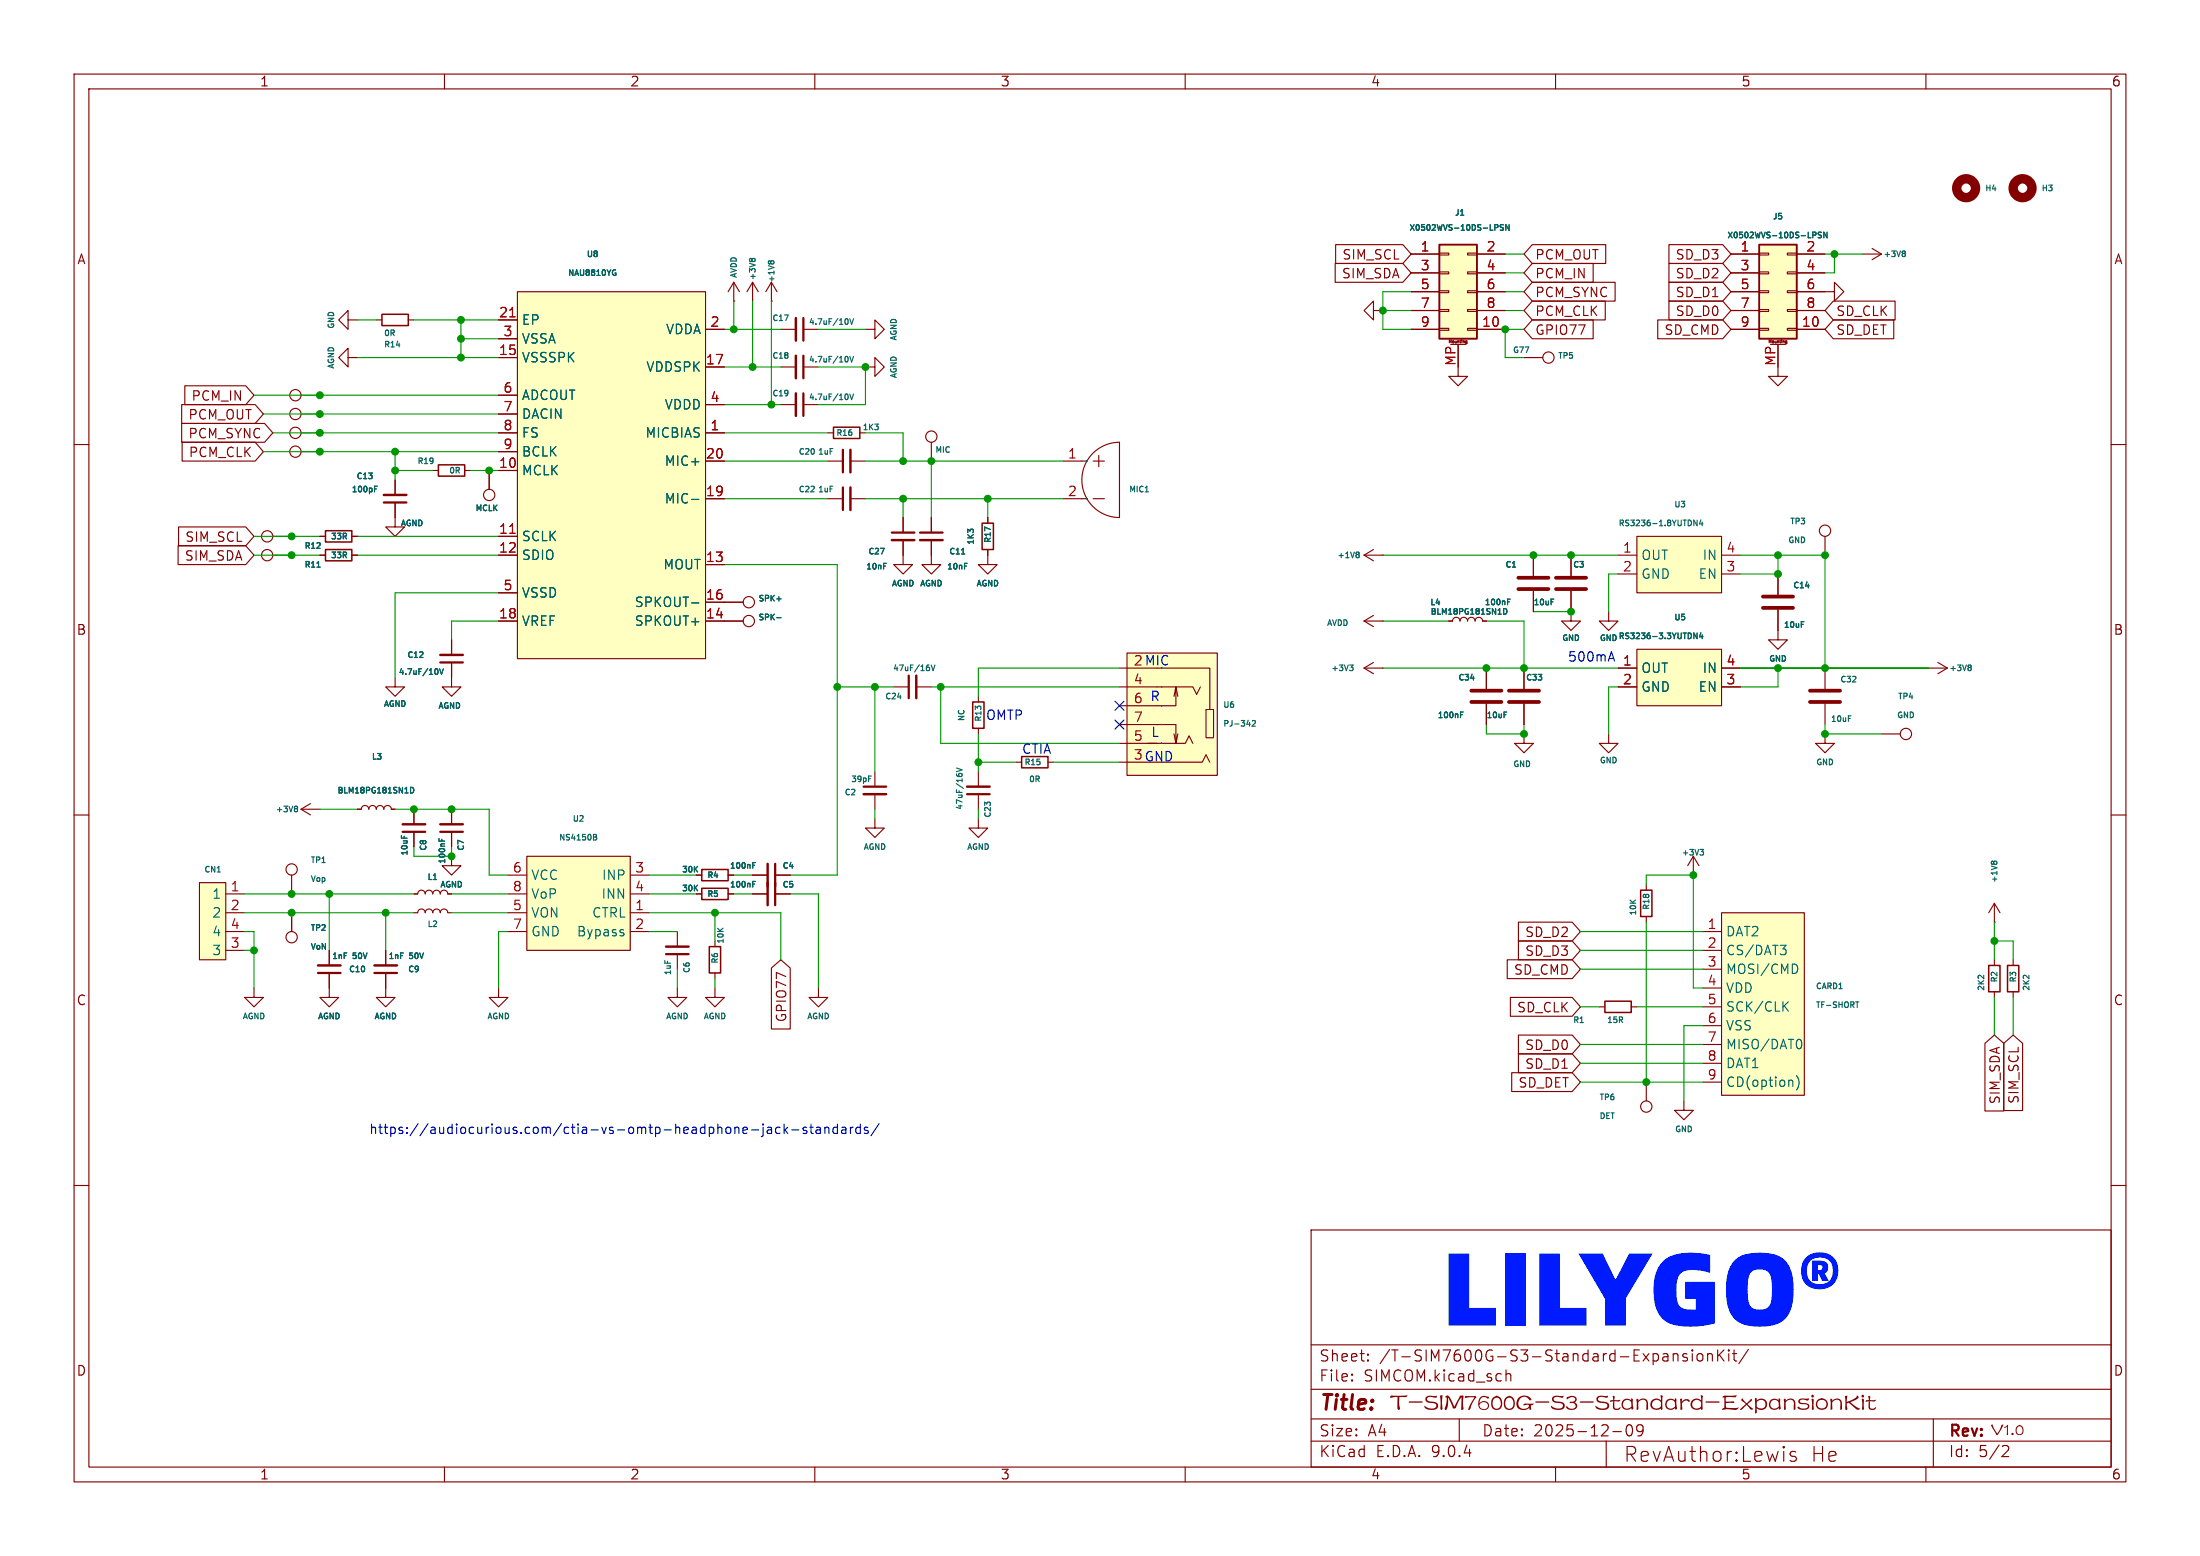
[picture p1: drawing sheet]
<svg xmlns="http://www.w3.org/2000/svg" width="297mm" height="210mm" viewBox="0 0 297 210" stroke-linecap="round" stroke-linejoin="round" font-family="sans-serif">
<g fill="none" stroke="#840000" stroke-width=".15">
<path d="M10 10h277v190h-277zM12 12h273v186h-273zM60 10v2M110 10v2M160 10v2M210 10v2M260 10v2M10 60h2M285 60h2M10 110h2M285 110h2M10 160h2"/>
<path d="M177 166h108v32h-108zM285 160h2M60 198v2M110 198v2M160 198v2M177 194.5h108M177 191.5h108M177 187.5h108M177 181.5h108M182.5 186.3h.1l-.1 .1M182.5 186.3v.1M182.5 185.5v.1"/>
<path d="M182.5 185.5h.1l-.1 .1M184.7 183.6v.1M184.7 183.6h-.1l.1 .1M184.7 182.8v.1M184.7 182.8h-.1l.1 .1M203.3 184.9v1.5M203.3 185.5a.37 .37 0 0 1 .7 .1v.8M210 198v2M217.7 193.2h1.2M219.5 192.9a.8 .8 0 0 0 .4 .9h.1a.69 .69 0 0 0 .4-.9M221 192.9l.2 .3h.3l.3-.3M221.8 192.6a1 1 0 0 1-.4 1.2h-.3"/>
<path d="M225.9 182.7v1M225.9 182.8a.37 .37 0 0 1 .6 .1v.8M227.7 182.8l-.3-.1-.2 .2v.2l.5 .2 .1 .1-.1 .2-.1 .1-.4-.1M228.5 182.2v.1M228.5 182.7v1M228.5 182.2l-.1 .1h.1M229.2 182.8a.41 .41 0 0 1 .7 .2v.4a.41 .41 0 0 1-.4 .3 .41 .41 0 0 1-.4-.3v-.4zM230.5 182.8a.37 .37 0 0 1 .7 .1v.8M230.5 182.7v1M231.9 182.2v1.5M232.1 182.8l.6 .9M232.7 182.2l-.8 .9"/>
<path d="M233.4 182.2v.1M233.4 182.7v1M233.4 182.2l-.1 .1h.1M233.4 182.2l.1 .1h-.1M233.9 182.7h.6M234.1 182.2v1.3l.1 .1 .3 .1M236 182.1l-1.3 2M260 198v2M271 195.2a.41 .41 0 0 1 .1 .5l-.9 .9h1"/>
</g>
<g fill="#001bff">
<path d="M195.6 169.2h2.7v7.3h3.7v2.4h-6.4z"/>
<path d="M203.2 169.2h2.7v9.7h-2.7z"/>
<path d="M207.8 169.2h2.8v7.3h3.6v2.4h-6.4z"/>
<path d="M213.1 169.2h3.3l1.6 3.5h.1l1.8-3.5h3.2l-3.6 6v3.7h-2.8v-3.6z"/>
<path d="M224.6 170.2a5.6 5.6 0 0 1 4.3-1.1l2 .3v2.4l-.6-.2a4.7 4.7 0 0 0-3.2 .1 2.02 2.02 0 0 0-.8 1.7v.7a3.1 3.1 0 0 0 .6 2.3 3.2 3.2 0 0 0 2 .3v-1.4h-1.4v-2.3h4v5.6a11.3 11.3 0 0 1-6 .1 3.4 3.4 0 0 1-2.1-2.8 7.2 7.2 0 0 1 .8-5.3z"/>
<path d="M234.2 170.1a3.6 3.6 0 0 1 2.3-1 6.6 6.6 0 0 1 4 .6 4.1 4.1 0 0 1 1.6 3.4 7 7 0 0 1-.8 4.6 3.4 3.4 0 0 1-2.7 1.3 6.7 6.7 0 0 1-4-.6 4.1 4.1 0 0 1-1.6-3.3v-1h2.9a3.6 3.6 0 0 0 .6 2.4 2.18 2.18 0 0 0 2.2 0 2.23 2.23 0 0 0 .5-1.7v-.7a3.6 3.6 0 0 0-.5-2.5 2.1 2.1 0 0 0-2.2 0 2.31 2.31 0 0 0-.5 1.7l-.1 .8h-2.9a5.3 5.3 0 0 1 1.2-4z"/>
<path d="M244.6 170.1h1.1a.93 .93 0 0 1 1.1 .7 .93 .93 0 0 1-.5 1.1l.6 1h-.9l-.5-.9h-.1v.9h-.8v-1.5h1.2a.33 .33 0 0 0 .2-.3 .33 .33 0 0 0-.2-.3h-.4v.6h-.8z"/>
<path d="M243.8 169.7a2.67 2.67 0 0 1 4.2 .8 2.52 2.52 0 0 1-1.8 3.5 2.37 2.37 0 0 1-3.1-2.5h.8a1.58 1.58 0 0 0 1.8 1.8 1.6 1.6 0 0 0 1.7-1.8 1.58 1.58 0 0 0-1.7-1.8 1.6 1.6 0 0 0-1.8 1.8h-.8a2.49 2.49 0 0 1 .7-1.8z"/>
</g>
<g fill="none" stroke="#840000" stroke-width=".15">
<path d="M104.1 38.1l-.7 1.3M104.1 38.1l.8 1.3M104.1 38.1v2.5M40.6 58.4h2.6M104.1 40.6h.1M111.8 58.4h.7M116.1 58.4h.7M116.8 44.5h1.3v-1.3l1.3 1.3-1.3 1.2v-1.2M240 49.5v1.3h1.3l-1.3 1.3-1.2-1.3h1.2M43.2 74.9h.7M43.2 72.4h.7M47.5 74.9h.8"/>
<path d="M47.5 72.4h.8M53.3 67.8v3.3h1.3l-1.3 1.3-1.2-1.3h1.2M53.3 64.8v2M53.3 91.4v1.3h1.3l-1.3 1.3-1.2-1.3h1.2M61 89.4v3.3h1.2l-1.2 1.3-1.3-1.3h1.3M61 86.4v2M120.6 92.7h2.1M123.7 92.7h2M132.1 94v.7M132.1 98.3v.8M39.4 118.1v2.6M55.9 109.2v2.1"/>
<path d="M55.9 112.3v2M61 109.2v2.1M61 112.3v2M94 118.1h.7M98.3 118.1h.8M101.6 118.1h2M104.6 118.1h2.1M39.4 123.2v2.5M55.9 123.2h.5a.51 .51 0 0 1 .5-.5 .51 .51 0 0 1 .5 .5 .51 .51 0 0 1 .5-.5 .51 .51 0 0 1 .5 .5 .51 .51 0 0 1 .5-.5 .51 .51 0 0 1 .5 .5 .51 .51 0 0 1 .5-.5 .51 .51 0 0 1 .6 .5h.5M67.3 133.4v1.2h-1.3l1.3 1.3 1.3-1.3h-1.3M94 120.7h.7M98.3 120.7h.8"/>
<path d="M101.6 120.7h2M104.6 120.7h2.1M197 191.5v3M216.8 194.5v3.6M242.4 196l-.4-.1-.3 .3 .1 .3 .6 .2 .1 .1-.1 .3-.2 .1-.5-.1M261 191.5v6.5"/>
<circle cx="39.9" cy="58.4" r=".76"/>
<circle cx="39.4" cy="117.3" r=".76"/>
<circle cx="39.4" cy="126.5" r=".76"/>
</g>
<path d="M112.5 57.7h3.6v1.5h-3.6zM43.9 74.2h3.6v1.5h-3.6zM43.9 71.6h3.6v1.6h-3.6zM131.3 94.7h1.5v3.6h-1.5zM94.7 119.9h3.6v1.5h-3.6zM94.7 117.3h3.6v1.6h-3.6z" fill="none" stroke="#840000" stroke-width=".2"/>
<path d="M51.8 67.8h3.1M59.4 89.4h3.1M122.7 91.2v3M54.4 112.3h3M59.4 112.3h3.1M104.6 116.6v5.6" fill="none" stroke="#840000" stroke-width=".3"/>
<path d="M51.8 66.8h3.1M59.4 88.4h3.1M123.7 91.2v3M54.4 111.3h3M59.4 111.3h3.1M103.6 116.6v5.6" fill="none" stroke="#840000" stroke-width=".33"/>
<g fill="none" stroke="#006464" stroke-width=".15">
<path d="M104 35.3l-.1-.1-.2 .3M104 35.3l.3-.1 .2 .3M104 35.3v.2M42.8 76.5h.4M50.6 66h.2M50.6 65.6h.3M58.9 90.3a.48 .48 0 0 1 0 .7M59.3 90.3l.3 .7 .3-.7M125.3 89.8h.1M125.3 90l.2 .2v.2l-.2 .1M125.7 89.8l.3 .7 .2-.7M54.2 112.8v.3"/>
<path d="M59.3 113.2v.3M59.6 113.3v.2M101.6 119.3h.3M101.6 119h.4M101.6 116.8h.3M101.6 116.4h.4"/>
</g>
<path d="M71.1 115.6h14v12.7h-14z" fill="#ffffc2"/>
<g fill="none" stroke="#840000" stroke-width=".15">
<path d="M116.8 49.5h1.3v-1.2l1.3 1.2-1.3 1.3v-1.3M40.6 109.2h2.6M40.6 109.2l1.3 .8M41.9 108.5l-1.3 .7M48.3 109.2h.5a.51 .51 0 0 1 .5-.5 .51 .51 0 0 1 .5 .5 .51 .51 0 0 1 .5-.5 .51 .51 0 0 1 .5 .5 .51 .51 0 0 1 .5-.5 .51 .51 0 0 1 .5 .5 .51 .51 0 0 1 .5-.5 .51 .51 0 0 1 .5 .5h.5M61 115.6v1.2h-1.3l1.3 1.3 1.2-1.3h-1.2M68.6 118.1h2.5M71.1 115.6h14v12.7h-14zM85.1 118.1h2.5M118.1 110.5v1.3h1.3l-1.3 1.2-1.3-1.2h1.3M118.1 104.1v2.1M118.1 107.2v2"/>
<path d="M68.6 120.7h2.5M68.6 123.2h2.5M68.6 125.7h2.5M85.1 120.7h2.5M85.1 123.2h2.5M85.1 125.7h2.5M110.5 133.4v1.2h-1.3l1.3 1.3 1.3-1.3h-1.3"/>
</g>
<path d="M39.9 108.8l.3 .1-.2 .2M39.9 109.1h.1M40 109.1l.2 .3-.3 .2M55.4 106.3a.38 .38 0 0 1 .5 .3 .38 .38 0 0 1-.5 .4zM80.1 112.6l.4 .1v.1l-.1 .2M80.1 113h.3M80.4 113l.2 .1-.1 .2-.4 .1M117.3 104.7h.3M84.1 125.9l.1 .2-.1 .2M84.1 125.5h.1" fill="none" stroke="#006464" stroke-width=".15"/>
<path d="M116.6 106.2h3" fill="none" stroke="#840000" stroke-width=".3"/>
<path d="M116.6 107.2h3" fill="none" stroke="#840000" stroke-width=".33"/>
<path d="M69.8 39.4h25.4v49.5h-25.4z" fill="#ffffc2"/>
<g fill="none" stroke="#840000" stroke-width=".15">
<path d="M69.8 39.4h25.4v49.5h-25.4zM99.1 38.1l-.8 1.3M99.1 38.1l.7 1.3M99.1 38.1v2.5M101.6 38.1l-.8 1.3M101.6 38.1l.8 1.3M101.6 38.1v2.5M47 43.2v-1.3l-1.3 1.3 1.3 1.3v-1.3h1.3M47 48.3v-1.3l-1.3 1.3 1.3 1.2v-1.2h1.3M50.8 43.2h.8M55.1 43.2h.8M67.3 43.2h2.5"/>
<path d="M67.3 45.7h2.5M67.3 48.3h2.5M67.3 53.3h2.5M67.3 55.9h2.5M67.3 58.4h2.5M95.2 58.4h2.6M95.2 44.5h2.6M95.2 49.5h2.6M95.2 54.6h2.6M99.1 40.6h.1M105.4 44.5h2M105.4 49.5h2"/>
<path d="M105.4 54.6h2M108.5 44.5h2M108.5 49.5h2M108.5 54.6h2M125.7 59.7v2.5M58.4 63.5h.8M62.7 63.5h.8M66 63.5v2.5M67.3 61h2.5M67.3 63.5h2.5M67.3 72.4h2.5M67.3 74.9h2.5"/>
<path d="M95.2 62.2h2.6M95.2 67.3h2.6M95.2 76.2h2.6M111.8 62.2h2M111.8 67.3h2M114.8 62.2h2M114.8 67.3h2M121.9 72.9v3.3h1.3l-1.3 1.3-1.3-1.3h1.3M121.9 69.9v2M125.7 72.9v3.3h-1.2l1.2 1.3 1.3-1.3h-1.3M125.7 69.9v2M67.3 80h2.5"/>
<path d="M67.3 83.8h2.5M95.2 83.8h5.1M95.2 81.3h5.1M137.2 102.9h.7M141.5 102.9h.7M34.3 133.4v1.2h-1.3l1.3 1.3 1.3-1.3h-1.3M44.4 131.3v3.3h-1.2l1.2 1.3 1.3-1.3h-1.3M44.4 128.3v2M52.1 131.3v3.3h-1.3l1.3 1.3 1.2-1.3h-1.2M52.1 128.3v2M91.4 133.4v1.2h-1.2l1.2 1.3 1.3-1.3h-1.3M91.4 125.7v2.1"/>
<path d="M91.4 128.8v2M96.5 133.4v1.2h-1.3l1.3 1.3 1.3-1.3h-1.3M96.5 127v.8M96.5 131.3v.8"/>
<circle cx="125.7" cy="58.9" r=".76"/>
<circle cx="66" cy="66.8" r=".76"/>
<circle cx="101.1" cy="83.8" r=".76"/>
<circle cx="101.1" cy="81.3" r=".76"/>
</g>
<path d="M68.8 42.8h.7M68.8 72h.7" fill="none" stroke="#a90000" stroke-width=".15"/>
<g fill="none" stroke="#006464" stroke-width=".15">
<path d="M82.9 36.4h.2M83 36.8h.1v.3l-.2 .1M101.5 35l-.2-.1-.1 .3M101.5 35l.3-.1 .1 .3M101.5 35v.2M114.3 53.2a.48 .48 0 0 1 0 .7M114.3 43a.48 .48 0 0 1 0 .8M114.3 48.1a.48 .48 0 0 1 0 .8M114.7 53.2l.3 .7 .2-.7M114.7 48.1l.3 .8 .2-.8M114.7 43l.3 .8 .2-.8M93.4 67.4h.9"/>
<path d="M119.3 76h.4M129.8 74.8h.4M130.2 76h.4M93.4 81.4h.9M104.9 83.4h.5M104.9 80.8h.5"/>
</g>
<path d="M108.5 42.9v3.1M108.5 48v3.1M108.5 53.1v3M113.8 60.7v3.1M113.8 65.8v3M120.4 71.9h3M124.2 71.9h3.1M42.9 131.3h3.1M50.5 131.3h3.1M89.9 128.8h3.1" fill="none" stroke="#840000" stroke-width=".3"/>
<path d="M107.4 42.9v3.1M107.4 48v3.1M107.4 53.1v3M114.8 60.7v3.1M114.8 65.8v3M120.4 72.9h3M124.2 72.9h3.1M42.9 130.3h3.1M50.5 130.3h3.1M89.9 127.8h3.1" fill="none" stroke="#840000" stroke-width=".33"/>
<path d="M51.6 42.4h3.5v1.5h-3.5zM59.2 62.7h3.5v1.6h-3.5zM137.9 102.1h3.6v1.5h-3.6zM95.8 127.8h1.5v3.5h-1.5z" fill="none" stroke="#840000" stroke-width=".2"/>
<path d="M26.9 119.1h3.6v10.4h-3.6z" fill="#ffffc2"/>
<g fill="none" stroke="#840000" stroke-width=".15">
<path d="M40.6 53.3h2.6M40.6 55.9h2.6M36.8 74.9h2.6M40.6 61h2.6M26.9 119.1h3.6v10.4h-3.6zM30.5 120.7h2.5M30.5 123.2h2.5M30.5 125.7h2.5M30.5 128.3h2.5M55.9 120.7h.5a.51 .51 0 0 1 .5-.6 .51 .51 0 0 1 .5 .6 .51 .51 0 0 1 .5-.6 .51 .51 0 0 1 .5 .6 .51 .51 0 0 1 .5-.6 .51 .51 0 0 1 .5 .6 .51 .51 0 0 1 .5-.6 .51 .51 0 0 1 .6 .6h.5"/>
<circle cx="39.9" cy="53.3" r=".76"/>
<circle cx="39.9" cy="55.9" r=".76"/>
<circle cx="36.1" cy="74.9" r=".76"/>
<circle cx="39.9" cy="61" r=".76"/>
</g>
<path d="M29.3 117.7h.5M58.5 118.7h.4" fill="none" stroke="#006464" stroke-width=".15"/>
<path d="M194.3 33h5.1v12.7h-5.1z" fill="#ffffc2"/>
<path d="M194.3 33h5.1v12.7h-5.1z" fill="none" stroke="#840000" stroke-width=".25"/>
<g fill="none" stroke="#840000" stroke-width=".15">
<path d="M190.5 34.3h3.8M190.5 36.8h3.8M190.5 39.4h3.8M194.3 34.2h1.3v.2h-1.3zM194.3 36.7h1.3v.3h-1.3zM194.3 39.2h1.3v.3h-1.3zM198.1 34.2h1.3v.2h-1.3zM198.1 36.7h1.3v.3h-1.3zM198.1 39.2h1.3v.3h-1.3zM199.4 34.3h3.8M199.4 36.8h3.8M199.4 39.4h3.8"/>
<path d="M251.5 34.3h2.5M252.7 33.5l1.3 .8M254 34.3l-1.3 .8M190.5 41.9h3.8M190.5 44.5h3.8M194.3 41.8h1.3v.2h-1.3zM194.3 44.3h1.3v.3h-1.3zM195.7 46.3v-.4l.1 .3 .1-.3v.4M195.8 46.5h2.1M196.8 46.5v4.3h1.3l-1.3 1.3-1.2-1.3h1.2M197.1 45.9v.3M197.3 45.9h.1"/>
<path d="M197.9 46.4h.1M197.9 46.2v.1M197.9 46.1v.1M197.9 46.3h.1M197.9 46v.1M197.9 46h.1M198 46.4h.1M198 46v.4M198.1 41.8h1.3v.2h-1.3zM198.1 44.3h1.3v.3h-1.3zM199.4 41.9h3.8M199.4 44.5h3.8"/>
<path d="M36.8 72.4h2.6M240 77.5v2.8M205.7 90.2v2.8M205.7 95v2.8M240 82.3v4.1h-1.2l1.2 1.2 1.3-1.2h-1.3"/>
<circle cx="36.1" cy="72.4" r=".76"/>
</g>
<path d="M197.2 29h.4M201.8 30.3h.3l.1 .2v.2h-.4M203 30.4l-.3-.1-.2 .2 .1 .1 .3 .2v.2h-.4M203.7 30.3v.8l-.4-.8v.8M256.9 33.9l.3 .1-.1 .2M256.9 34.2h.2M257.1 34.2l.1 .3-.3 .1M203 96.1h.4M243.2 83.9h.3" fill="none" stroke="#006464" stroke-width=".15"/>
<path d="M203.7 94.7h4.1M203.7 93.2h4.1M238 82h4.1M238 80.5h4.1" fill="none" stroke="#840000" stroke-width=".51"/>
<path d="M221 87.6h11.4v7.7h-11.4z" fill="#ffffc2"/>
<path d="M218.4 90.2h2.6M218.4 92.7h2.6M221 87.6h11.4v7.7h-11.4zM232.4 90.2h2.5M232.4 92.7h2.5" fill="none" stroke="#840000" stroke-width=".15"/>
<path d="M229.1 85.4v.8l-.4-.8v.8M229.6 85.4l-.2 .5h.5M229.8 85.7v.5" fill="none" stroke="#006464" stroke-width=".15"/>
<path d="M221 72.4h11.4v7.6h-11.4z" fill="#ffffc2"/>
<g fill="none" stroke="#840000" stroke-width=".15">
<path d="M133.3 74.2v2h1.3l-1.3 1.3-1.2-1.3h1.2M133.3 69.9v.7M143.5 62.2h3.3M143.5 67.3h3.3M147.5 61.2a5.1 5.1 0 0 1 3.6-1.5v10.2a5.1 5.1 0 0 1-4.7-3.2 5.1 5.1 0 0 1 1.1-5.5zM147.6 62.2h1.5M147.6 67.3h1.5M148.3 61.5v1.5M218.4 74.9h2.6M218.4 77.5h2.6M221 72.4h11.4v7.6h-11.4zM232.4 74.9h2.5"/>
<path d="M232.4 77.5h2.5M246.4 72.4v2.5M246.4 99.1v1.2h-1.3l1.3 1.3 1.2-1.3h-1.2M246.4 90.2v2.8M246.4 95v2.8M254 99.1h2.5M260.3 90.2h2.6M261.6 89.4l1.3 .8M262.9 90.2l-1.3 .7M132.1 110.5v1.3h1.2l-1.2 1.2-1.3-1.2h1.3M132.1 104.1v2.1M132.1 107.2v2"/>
<circle cx="246.4" cy="71.6" r=".76"/>
<circle cx="257.3" cy="99.1" r=".76"/>
</g>
<g fill="none" stroke="#006464" stroke-width=".15">
<path d="M146.7 62.2h.1M146.7 67.3h.1M154.6 66.4h.4M229.1 70.2v.8l-.4-.8v.8M229.6 70.2l-.2 .5h.5M229.8 70.4v.6M249.5 96.6h.4M265.8 89.8l.3 .1-.1 .2M265.8 90.1h.2M266 90.1l.1 .3-.3 .1M129.1 104.4v.2M129.1 103.7l.8 .2-.8 .3"/>
<path d="M129.4 104.5l.2-.1h.1l.2 .1"/>
</g>
<path d="M244.3 94.7h4.1M244.3 93.2h4.1" fill="none" stroke="#840000" stroke-width=".51"/>
<path d="M132.6 70.6h1.5v3.6h-1.5z" fill="none" stroke="#840000" stroke-width=".2"/>
<path d="M130.6 107.2h3" fill="none" stroke="#840000" stroke-width=".3"/>
<path d="M130.6 106.2h3" fill="none" stroke="#840000" stroke-width=".33"/>
<path d="M152.1 88.1h12.2v16.5h-12.2z" fill="#ffffc2"/>
<g fill="none" stroke="#840000" stroke-width=".15">
<path d="M184.1 74.9l1.3 .8M184.1 74.9h2.6M185.4 74.2l-1.3 .7M186.7 74.9h.1M207 74.9v2.8M207 79.8v2.8M212.1 79.8v4h-1.3l1.3 1.3 1.3-1.3h-1.3M212.1 74.9v2.8M151.1 90.2h12.2v5.6M151.1 92.7h9.9l.5 1 .6-1M151.1 97.8h7.6v2.5l.3-1.2M152.1 88.1h12.2v16.5h-12.2z"/>
<path d="M158.5 94l.2-1.3v2.6h-7.6M158.5 99.1l.2 1.2M158.7 92.7l.3 1.3M162.8 95.8h1v3.8h-1zM184.1 90.2h2.6M184.1 90.2l1.3 .7M184.1 83.8l1.3 .8M184.1 83.8h2.6M185.4 89.4l-1.3 .8M185.4 83.1l-1.3 .7M186.7 90.2h.1M186.7 83.8h.1"/>
<path d="M195.6 83.8h.5a.51 .51 0 0 1 .5-.5 .51 .51 0 0 1 .5 .5 .51 .51 0 0 1 .5-.5 .51 .51 0 0 1 .5 .5 .51 .51 0 0 1 .5-.5 .51 .51 0 0 1 .5 .5 .51 .51 0 0 1 .5-.5 .51 .51 0 0 1 .6 .5h.5M200.7 90.2v2.8M200.7 95v2.8M205.7 99.1v1.2h-1.2l1.2 1.3 1.3-1.3h-1.3M217.2 82.6v1.2h-1.3l1.3 1.3 1.2-1.3h-1.2M217.2 99.1v1.2h-1.3l1.3 1.3 1.2-1.3h-1.2M151.1 102.9h11.2l.5-1 .5 1M151.1 100.3h5.1M154.9 100.3h5.1l.5-1 .5 1M222.2 119.4v.7M228.6 115.6l-.8 1.2M228.6 115.6l.8 1.2"/>
<path d="M228.6 115.6v2.5M222.2 123.7v.8"/>
</g>
<g fill="none" stroke="#006464" stroke-width=".15">
<path d="M183.2 74.5l.3 .2-.1 .1M183.2 74.8h.2M183.4 74.8l.1 .3-.3 .2M156.8 97.8h.1M156.8 92.7h.1M168.3 97.8h.5M169 97.3l.3-.1 .2 .3-.5 .5h.5M182.2 89.8h.5l-.3 .2 .2 .1 .1 .3-.2 .1h-.2M197.2 96.5h.2M197.2 96.1h.3M203 82.1v.8a.4 .4 0 0 0 .4-.2 .4 .4 0 0 0 0-.5M203.5 81.2h.3"/>
<path d="M203.5 80.9h.4M209.4 80.9h.4M156.8 100.3h.1M229.5 114.6h.5l-.3 .3 .2 .1 .1 .3-.2 .1h-.2"/>
</g>
<path d="M205 79.5h4M205 78h4M210.1 79.5h4M210.1 78h4M198.6 94.7h4.1M198.6 93.2h4.1" fill="none" stroke="#840000" stroke-width=".51"/>
<circle cx="265.4" cy="25.4" r="1.27" fill="none" stroke="#840000" stroke-width="1.3"/>
<path d="M221.5 120.1h1.5v3.6h-1.5z" fill="none" stroke="#840000" stroke-width=".2"/>
<path d="M232.4 123.2h11.2v24.6h-11.2z" fill="#ffffc2"/>
<g fill="none" stroke="#840000" stroke-width=".15">
<path d="M246.4 39.4h1.2v1.2l1.3-1.2-1.3-1.3v1.3M185.4 41.9v1.3l-1.3-1.3 1.3-1.3v1.3h1.3M205.7 48.3h2.6M215.9 135.9h.8M220.2 135.9h.8M229.9 125.7h2.5M229.9 128.3h2.5M229.9 130.8h2.5M229.9 133.4h2.5M229.9 135.9h2.5M229.9 138.4h2.5M232.4 123.2h11.2v24.6h-11.2z"/>
<path d="M269.2 124.5h.1M269.2 121.9v2.6M269.2 129.5v.8M269.2 133.9v.7M269.2 121.9l-.7 1.3M269.2 121.9l.8 1.3M271.8 129.5v.8M271.8 133.9v.7M222.2 146.1v2.5M227.3 148.6v1.3h1.3l-1.3 1.2-1.2-1.2h1.2M229.9 141h2.5M229.9 143.5h2.5"/>
<path d="M229.9 146.1h2.5"/>
<circle cx="209" cy="48.3" r=".76"/>
<circle cx="222.2" cy="149.4" r=".76"/>
</g>
<g fill="none" stroke="#006464" stroke-width=".15">
<path d="M269.1 116.4l-.1-.2-.2 .3M269.1 116.4l.3-.2 .2 .3M269.1 116.4v.1M240.3 127.6h.8l-.4 .5M240.9 128.1l.2 .2v.3l-.2 .2M240.9 135.7l.5 .8M241.4 135.2l-.7 .7M242.5 130.2l.2 .5-.1 .4-.1 .2M250.5 135.2h.4M267.1 131.7h.3M267.8 131.6v.5M273.2 131.7h.3"/>
<path d="M273.9 131.6v.5M241.8 145.8l.2 .2v.6M242.5 145.2a1.46 1.46 0 0 1 0 1.9M242.9 140.3a.79 .79 0 0 1 0 1.2"/>
</g>
<path d="M216.7 135.1h3.5v1.6h-3.5zM268.5 130.3h1.5v3.6h-1.5zM271 130.3h1.5v3.6h-1.5z" fill="none" stroke="#840000" stroke-width=".2"/>
<circle cx="273.1" cy="25.4" r="1.27" fill="none" stroke="#840000" stroke-width="1.3"/>
<path d="M237.5 33h5.1v12.7h-5.1z" fill="#ffffc2"/>
<path d="M237.5 33h5.1v12.7h-5.1z" fill="none" stroke="#840000" stroke-width=".25"/>
<g fill="none" stroke="#840000" stroke-width=".15">
<path d="M180.3 35.6h9.1l1.1 1.2-1.1 1.3h-9.1zM180.3 33h9.1l1.1 1.3-1.1 1.3h-9.1zM190.5 34.3h3.8M190.5 36.8h3.8M190.5 39.4h3.8M199.4 34.3h3.8M199.4 36.8h3.8M199.4 39.4h3.8M206.9 33h9.9v2.6h-9.9l-1.2-1.3zM206.9 38.1h11.1v2.5h-11.1l-1.2-1.2zM206.9 35.6h8.2v2.5h-8.2l-1.2-1.3zM225.3 35.6h7.3l1.1 1.2-1.1 1.3h-7.3z"/>
<path d="M225.3 33h7.3l1.1 1.3-1.1 1.3h-7.3zM225.3 38.1h7.3l1.1 1.3-1.1 1.2h-7.3zM233.7 34.3h3.8M233.7 36.8h3.8M233.7 39.4h3.8M237.5 34.2h1.3v.2h-1.3zM237.5 36.7h1.3v.3h-1.3zM237.5 39.2h1.3v.3h-1.3zM241.3 34.2h1.3v.2h-1.3zM241.3 36.7h1.3v.3h-1.3zM241.3 39.2h1.3v.3h-1.3zM242.6 34.3h3.8"/>
<path d="M242.6 36.8h3.8M242.6 39.4h3.8M24.5 54.6h9.9l1.2 1.3-1.2 1.3h-9.9zM24.5 57.1h11.2l1.1 1.3-1.1 1.3h-11.2zM24.6 59.7h9.8l1.2 1.3-1.2 1.2h-9.8zM25 52.1h8.2l1.1 1.2-1.1 1.3h-8.2zM67.3 43.2h2.5M67.3 45.7h2.5M67.3 48.3h2.5M67.3 53.3h2.5M67.3 55.9h2.5M67.3 58.4h2.5"/>
<path d="M95.2 44.5h2.6M95.2 58.4h2.6M95.2 49.5h2.6M95.2 54.6h2.6M190.5 41.9h3.8M190.5 44.5h3.8M196.8 46.5v3M199.4 41.9h3.8M199.4 44.5h3.8M206.9 40.6h9.8v2.6h-9.8l-1.2-1.3zM206.9 43.2h8.2v2.5h-8.2l-1.2-1.2zM223.8 43.2h8.8l1.1 1.3-1.1 1.2h-8.8z"/>
<path d="M225.3 40.6h7.3l1.1 1.3-1.1 1.3h-7.3zM233.7 41.9h3.8M233.7 44.5h3.8M237.5 41.8h1.3v.2h-1.3zM237.5 44.3h1.3v.3h-1.3zM238.8 46.3v-.4l.2 .3 .1-.3v.4M239 46.5h2M240 46.5v3M240.3 45.9v.3M240.5 45.9h.1M241.2 46v.3l-.1 .1M241.2 46l-.2 .1 .1 .2h.1"/>
<path d="M241.3 41.8h1.3v.2h-1.3zM241.3 44.3h1.3v.3h-1.3zM242.6 41.9h3.8M242.6 44.5h3.8M247.5 43.2h8.2v2.5h-8.2l-1.1-1.2zM247.5 40.6h8.3v2.6h-8.3l-1.1-1.3zM24 73.7h9.2l1.1 1.2-1.1 1.3h-9.2zM24.1 71.1h9.1l1.1 1.3-1.1 1.3h-9.1zM43.2 74.9h.7M43.2 72.4h.7M47.5 74.9h.8M47.5 72.4h.8"/>
<path d="M53.3 64.8v2M53.3 67.8v2.1M66 63.5v2.5M67.3 74.9h2.5M67.3 72.4h2.5M67.3 61h2.5M67.3 63.5h2.5M95.2 62.2h2.6M95.2 67.3h2.6M95.2 76.2h2.6M121.9 69.9v2M121.9 72.9v2"/>
<path d="M125.7 69.9v2M125.7 72.9v2M133.3 69.9v.7M133.3 74.2v.7M207 74.9v2.8M207 79.8v2.8M212.1 74.9v2.8M212.1 79.8v2.8M240 77.5v2.8M61 86.4v2M61 89.4v2M67.3 80h2.5"/>
<path d="M67.3 83.8h2.5M95.2 83.8h5.1M95.2 81.3h5.1M195.6 83.8h.5M200.2 83.8h.5M200.7 90.2v2.8M200.7 95v2.8M205.7 90.2v2.8M205.7 95v2.8M218.4 90.2h2.6M218.4 92.7h2.6M232.4 90.2h2.5"/>
<path d="M232.4 92.7h2.5M240 82.3v2.8M48.3 109.2h.5M52.8 109.2h.5M55.9 109.2v2.1M55.9 112.3v2M61 109.2v2.1M61 112.3v2M94 118.1h.7M98.3 118.1h.8M101.6 118.1h2M104.6 118.1h2.1"/>
<path d="M39.4 123.2v2.5M44.4 128.3v2M44.4 131.3v2.1M52.1 128.3v2M52.1 131.3v2.1M55.9 120.7h.5M60.5 120.7h.5M94 120.7h.7M98.3 120.7h.8M101.6 120.7h2M104.1 130.7l1.3-1.2 1.3 1.2v8.2h-2.6zM104.6 120.7h2.1"/>
<path d="M203.5 129.5h8.7l1.2 1.3-1.2 1.3h-8.7zM203.9 134.6h8.3l1.2 1.3-1.2 1.3h-8.3zM205 139.7h7.2l1.2 1.3-1.2 1.2h-7.2zM205 124.5h7.2l1.2 1.2-1.2 1.3h-7.2zM205 127h7.2l1.2 1.3-1.2 1.2h-7.2zM204.1 144.8h8.1l1.2 1.3-1.2 1.2h-8.1zM205 142.2h7.2l1.2 1.3-1.2 1.3h-7.2zM268 140.8l1.2-1.1 1.3 1.1v9.1h-2.5zM270.5 140.8l1.3-1.1 1.3 1.1v9.1h-2.6z"/>
</g>
<g fill="none" stroke="#006464" stroke-width=".15">
<path d="M82.9 36.4h.2M83 36.8h.1v.3l-.2 .1M197.2 29h.4M201.8 30.3h.3l.1 .2v.2h-.4M203 30.4l-.3-.1-.2 .2 .1 .1 .3 .2v.2h-.4M203.7 30.3v.8l-.4-.8v.8M244.7 31.3h.3l.2 .2-.1 .2h-.4M245.9 31.4h-.4v.2l.3 .2 .1 .1-.2 .2h-.2M246.7 31.3v.8l-.5-.8v.8M42.8 76.5h.4M50.6 66h.2M50.6 65.6h.3"/>
<path d="M93.4 67.4h.9M119.3 76h.4M129.8 74.8h.4M130.2 76h.4M58.9 90.3a.48 .48 0 0 1 0 .7M59.3 90.3l.3 .7 .3-.7M93.4 81.4h.9M104.9 83.4h.5M104.9 80.8h.5M197.2 96.1h.3M197.2 96.5h.2M203 82.1v.8a.4 .4 0 0 0 .4-.2 .4 .4 0 0 0 0-.5"/>
<path d="M203 96.1h.4M203.5 81.2h.3M203.5 80.9h.4M209.4 80.9h.4M229.1 85.4v.8l-.4-.8v.8M229.6 85.4l-.2 .5h.5M229.8 85.7v.5M243.2 83.9h.3M54.2 112.8v.3M55.4 106.3a.38 .38 0 0 1 .5 .3 .38 .38 0 0 1-.5 .4zM58.5 118.7h.4M59.3 113.2v.3"/>
<path d="M59.6 113.3v.2M101.6 119.3h.3M101.6 119h.4M101.6 116.8h.3M101.6 116.4h.4"/>
</g>
<g fill="none" stroke="#009600" stroke-width=".15">
<path d="M190.5 39.4h-3.8v5.1h3.8M203.2 39.4h2.5M203.2 36.8h2.5M203.2 34.3h2.5M246.4 34.3h5.1M247.6 34.3v2.5h-1.2M34.3 53.3h33M35.6 55.9h31.7M36.8 58.4h30.5M48.3 48.3h19M48.3 43.2h2.5M55.9 43.2h11.4"/>
<path d="M62.2 43.2v5.1M62.2 45.7h5.1M97.8 49.5h7.6M97.8 54.6h7.6M97.8 44.5h7.6M97.8 58.4h14M99.1 40.6v3.9M101.6 40.6v8.9M104.1 40.6v14M110.5 49.5h6.3v5.1h-6.3M110.5 44.5h6.3M116.8 58.4h5.1v3.8"/>
<path d="M186.7 41.9h3.8M203.2 41.9h2.5M205.7 44.5h-2.5v3.8h2.5M34.3 72.4h8.9M34.3 74.9h8.9M35.6 61h31.7M48.3 72.4h19M48.3 74.9h19M53.3 61v3.8M53.3 63.5h5.1M63.5 63.5h3.8M97.8 76.2h15.2v41.9h-6.3"/>
<path d="M97.8 67.3h14M97.8 62.2h14M116.8 67.3h26.7M116.8 62.2h26.7M121.9 67.3v2.6M125.7 62.2v7.7M133.3 67.3v2.6M186.7 74.9h31.7M218.4 77.5h-1.2v5.1M234.9 74.9h11.5v15.3M240 74.9v2.6h-5.1M67.3 83.8h-6.3v2.6"/>
<path d="M67.3 80h-14v11.4M113 92.7h7.6M118.1 92.7v11.4M125.7 92.7h25.4M127 92.7v7.6h24.1M132.1 99.1v5M151.1 90.2h-19v3.8M186.7 83.8h8.9M186.7 90.2h31.7M200.7 83.8h5v6.4M200.7 97.8v1.3h5v-1.3M207 82.6h5.1"/>
<path d="M218.4 92.7h-1.2v6.4M240 90.2v2.5h-5.1M246.4 97.8v1.3h7.6M43.2 109.2h5.1M53.3 109.2h12.7v8.9h2.6M55.9 114.3v1.3h5.1v-1.3M87.6 118.1h6.4M99.1 118.1h2.5M118.1 109.2v1.3M132.1 102.9h5.1M132.1 109.2v1.3M142.2 102.9h8.9"/>
<path d="M222.2 119.4v-1.3h6.4v15.3h1.3M33 123.2h22.9M33 120.7h22.9M33 125.7h1.3v7.7M33 128.3h1.3M44.4 120.7v7.6M52.1 123.2v5.1M61 123.2h7.6M61 120.7h7.6M68.6 125.7h-1.3v7.7M87.6 123.2h17.8v6.3M87.6 120.7h6.4"/>
<path d="M87.6 125.7h3.8M91.4 130.8v2.6M96.5 123.2v3.8M96.5 132.1v1.3M99.1 120.7h2.5M106.7 120.7h3.8v12.7M213.4 125.7h16.5M213.4 128.3h16.5M213.4 135.9h2.5M213.4 130.8h16.5M221 135.9h8.9M222.2 124.5v21.6"/>
<path d="M229.9 138.4h-2.6v10.2M269.2 124.5v5M269.2 134.6v5.1M269.2 127h2.6v2.5M271.8 134.6v5.1M213.4 143.5h16.5M213.4 146.1h16.5M213.4 141h16.5"/>
</g>
<path d="M234.9 90.2h25.4" fill="none" stroke="#009600" stroke-width=".25"/>
<path d="M150.5 94.6l1.2 1.3M150.5 97.2l1.2 1.2M151.7 94.6l-1.2 1.3M151.7 97.2l-1.2 1.2" fill="none" stroke="#000084" stroke-width=".15"/>
<g fill="none" stroke="#0000c2" stroke-width=".15">
<path d="M217.2 88.9h.6M217.5 88l.5 1.2M101.4 152.5h1M103 151.7v.1M103 152.1v1.1l-.2 .2M103.6 152.2h.5l.1 .8M104.2 152.4l-.5 .1a.25 .25 0 0 0-.1 .2 .25 .25 0 0 0 .1 .3l.5-.1M105.3 152.2l-.3-.1-.3 .3v.3l.1 .2h.5M105.9 151.7v1.3M106 152.5l.3 .5M106.3 152.1l-.4 .5M106.9 152.5h1"/>
<path d="M108.9 152.2l-.3-.1-.2 .2 .1 .2 .4 .1v.3h-.5M109.3 152.1h.5M109.5 151.7v1.1v.1l.3 .1M110.2 152.2h.5l.1 .8M110.8 152.4l-.5 .1a.25 .25 0 0 0-.2 .2 .25 .25 0 0 0 .2 .3l.5-.1M111.4 152.3l.1-.2 .3 .1 .1 .8M111.4 152.1v.9M113.1 152.2l-.4-.1-.3 .3v.3l.2 .2h.5M113.1 151.7v1.3M113.7 152.2h.4l.1 .8M114.2 152.4l-.4 .1a.25 .25 0 0 0-.2 .2 .25 .25 0 0 0 .2 .3l.4-.1M114.8 152.1v.9"/>
<path d="M115.2 152.1l-.3 .1-.1 .2M116.1 152.2l-.3-.1-.3 .3v.3l.2 .2h.4M116.1 151.7v1.3M117.2 152.2l-.3-.1-.2 .2v.2l.5 .1v.3h-.5M118.7 151.7l-1.1 1.6"/>
</g>
<path d="M68.8 42.8h.7M68.8 72h.7" fill="none" stroke="#a90000" stroke-width=".15"/>
<g fill="#009600" stroke="#009600" stroke-width=".15">
<circle cx="61" cy="109.2" r=".46"/>
<circle cx="55.9" cy="109.2" r=".46"/>
<circle cx="53.3" cy="61" r=".46"/>
<circle cx="62.2" cy="43.2" r=".46"/>
<circle cx="62.2" cy="48.3" r=".46"/>
<circle cx="62.2" cy="45.7" r=".46"/>
<circle cx="66" cy="63.5" r=".46"/>
<circle cx="53.3" cy="63.5" r=".46"/>
<circle cx="34.3" cy="128.3" r=".46"/>
<circle cx="39.4" cy="120.7" r=".46"/>
<circle cx="39.4" cy="123.2" r=".46"/>
<circle cx="52.1" cy="123.2" r=".46"/>
<circle cx="44.4" cy="120.7" r=".46"/>
<circle cx="61" cy="115.6" r=".46"/>
<circle cx="121.9" cy="62.2" r=".46"/>
<circle cx="118.1" cy="92.7" r=".46"/>
<circle cx="113" cy="92.7" r=".46"/>
<circle cx="121.9" cy="67.3" r=".46"/>
<circle cx="125.7" cy="62.2" r=".46"/>
<circle cx="127" cy="92.7" r=".46"/>
<circle cx="132.1" cy="102.9" r=".46"/>
<circle cx="96.5" cy="123.2" r=".46"/>
<circle cx="99.1" cy="44.5" r=".46"/>
<circle cx="104.1" cy="54.6" r=".46"/>
<circle cx="101.6" cy="49.5" r=".46"/>
<circle cx="116.8" cy="49.5" r=".46"/>
<circle cx="43.2" cy="61" r=".46"/>
<circle cx="43.2" cy="58.4" r=".46"/>
<circle cx="43.2" cy="55.9" r=".46"/>
<circle cx="43.2" cy="53.3" r=".46"/>
<circle cx="39.4" cy="72.4" r=".46"/>
<circle cx="39.4" cy="74.9" r=".46"/>
<circle cx="240" cy="77.5" r=".46"/>
<circle cx="240" cy="90.2" r=".46"/>
<circle cx="246.4" cy="99.1" r=".46"/>
<circle cx="240" cy="74.9" r=".46"/>
<circle cx="246.4" cy="74.9" r=".46"/>
<circle cx="246.4" cy="90.2" r=".46"/>
<circle cx="133.3" cy="67.3" r=".46"/>
<circle cx="205.7" cy="99.1" r=".46"/>
<circle cx="207" cy="74.9" r=".46"/>
<circle cx="212.1" cy="82.6" r=".46"/>
<circle cx="212.1" cy="74.9" r=".46"/>
<circle cx="205.7" cy="90.2" r=".46"/>
<circle cx="200.7" cy="90.2" r=".46"/>
<circle cx="228.6" cy="118.1" r=".46"/>
<circle cx="222.2" cy="146.1" r=".46"/>
<circle cx="269.2" cy="127" r=".46"/>
<circle cx="186.7" cy="41.9" r=".46"/>
<circle cx="203.2" cy="44.5" r=".46"/>
<circle cx="247.6" cy="34.3" r=".46"/>
</g>
<text font-size="3.5" fill="#840000" x="187.7" y="191.1">T-SIM7600G-S3-Standard-ExpansionKit</text>
<g font-size="2.8" fill="#840000">
<text x="178" y="190.9">Title:</text>
<text x="219.1" y="197.5">RevAuthor:Lewis</text>
<text x="244.4" y="197.5">He</text>
</g>
<text font-size="2.5" fill="#840000" x="268.8" y="194.3">V1.0</text>
<g font-size="2.1" fill="#840000">
<text x="178" y="184">Sheet:</text>
<text x="186.2" y="184">/T-SIM7600G-S3-Standard-ExpansionKit/</text>
<text x="178" y="186.7">File:</text>
<text x="184.1" y="186.7">SIMCOM.kicad_sch</text>
<text x="178" y="196.9">KiCad</text>
<text x="178" y="194.1">Size:</text>
<text x="184.7" y="194.1">A4</text>
<text x="185.7" y="196.9">E.D.A.</text>
<text x="193.3" y="196.9">9.0.4</text>
<text x="200" y="194.1">Date:</text>
<text x="207" y="194.1">2025-12-09</text>
<text x="263" y="194.3">Rev:</text>
<text x="263" y="196.9">Id:</text>
<text x="267.1" y="196.9">5/2</text>
</g>
<g font-size="1.8" fill="#840000">
<text x="35" y="11.9">1</text>
<text x="85" y="11.9">2</text>
<text x="135" y="11.9">3</text>
<text x="185" y="11.9">4</text>
<text x="235" y="11.9">5</text>
<text x="285" y="11.9">6</text>
<text x="10.3" y="35.9">A</text>
<text x="181.1" y="35.2">SIM_SCL</text>
<text x="207.2" y="35.2">PCM_OUT</text>
<text x="226.1" y="35.2">SD_D3</text>
<text x="285.3" y="35.9">A</text>
<text x="181.1" y="37.8">SIM_SDA</text>
<text x="207.2" y="40.3">PCM_SYNC</text>
<text x="207.2" y="37.8">PCM_IN</text>
<text x="226.1" y="37.8">SD_D2</text>
<text x="226.1" y="40.3">SD_D1</text>
<text x="207.2" y="42.9">PCM_CLK</text>
<text x="207.2" y="45.4">GPIO77</text>
<text x="224.6" y="45.4">SD_CMD</text>
<text x="226.1" y="42.9">SD_D0</text>
<text x="247.8" y="45.4">SD_DET</text>
<text x="247.8" y="42.9">SD_CLK</text>
<text x="25.3" y="56.8">PCM_OUT</text>
<text x="25.3" y="59.4">PCM_SYNC</text>
<text x="25.8" y="54.3">PCM_IN</text>
<text x="25.4" y="61.9">PCM_CLK</text>
<text x="24.9" y="75.9">SIM_SDA</text>
<text x="24.9" y="73.3">SIM_SCL</text>
<text x="10.3" y="85.9">B</text>
<text x="285.3" y="85.9">B</text>
<text x="204.3" y="131.8">SD_CMD</text>
<text x="205.8" y="126.7">SD_D2</text>
<text x="205.8" y="129.2">SD_D3</text>
<text x="10.3" y="135.9">C</text>
<text x="204.7" y="136.8">SD_CLK</text>
<text x="285.3" y="135.9">C</text>
<text x="106.4" y="138.1" transform="rotate(-90 106.4 138.1)">GPIO77</text>
<text x="205.8" y="141.9">SD_D0</text>
<text x="204.9" y="147">SD_DET</text>
<text x="205.8" y="144.5">SD_D1</text>
<text x="270.2" y="149.1" transform="rotate(-90 270.2 149.1)">SIM_SDA</text>
<text x="272.7" y="149.1" transform="rotate(-90 272.7 149.1)">SIM_SCL</text>
<text x="10.3" y="185.9">D</text>
<text x="285.3" y="185.9">D</text>
<text x="35" y="199.9">1</text>
<text x="85" y="199.9">2</text>
<text x="135" y="199.9">3</text>
<text x="185" y="199.9">4</text>
<text x="235" y="199.9">5</text>
<text x="285" y="199.9">6</text>
</g>
<g font-size="1.8" fill="#a90000">
<text x="191.7" y="34">1</text>
<text x="200.6" y="34">2</text>
<text x="234.9" y="34">1</text>
<text x="243.8" y="34">2</text>
<text x="191.7" y="36.6">3</text>
<text x="191.7" y="39.1">5</text>
<text x="191.7" y="41.7">7</text>
<text x="200.6" y="36.6">4</text>
<text x="200.6" y="39.1">6</text>
<text x="200.6" y="41.7">8</text>
<text x="234.9" y="36.6">3</text>
<text x="234.9" y="39.1">5</text>
<text x="234.9" y="41.7">7</text>
<text x="243.8" y="36.6">4</text>
<text x="243.8" y="39.1">6</text>
<text x="243.8" y="41.7">8</text>
<text x="67.3" y="42.9">21</text>
<text x="67.9" y="45.5">3</text>
<text x="95.8" y="44.2">2</text>
<text x="191.7" y="44.2">9</text>
<text x="200" y="44.2">10</text>
<text x="234.9" y="44.2">9</text>
<text x="243.2" y="44.2">10</text>
<text x="67.3" y="48">15</text>
<text x="67.9" y="53.1">6</text>
<text x="95.2" y="49.3">17</text>
<text x="196.6" y="49.5" transform="rotate(-90 196.6 49.5)">MP</text>
<text x="239.8" y="49.5" transform="rotate(-90 239.8 49.5)">MP</text>
<text x="67.9" y="55.6">7</text>
<text x="67.9" y="58.2">8</text>
<text x="95.8" y="54.4">4</text>
<text x="95.8" y="58.2">1</text>
<text x="67.3" y="63.2">10</text>
<text x="67.9" y="60.7">9</text>
<text x="95.2" y="62">20</text>
<text x="144.1" y="62">1</text>
<text x="95.2" y="67.1">19</text>
<text x="144.1" y="67.1">2</text>
<text x="67.3" y="72.1">11</text>
<text x="67.3" y="74.7">12</text>
<text x="95.2" y="75.9">13</text>
<text x="219" y="74.7">1</text>
<text x="219" y="77.2">2</text>
<text x="233" y="74.7">4</text>
<text x="233" y="77.2">3</text>
<text x="67.3" y="83.6">18</text>
<text x="67.9" y="79.8">5</text>
<text x="95.2" y="81">16</text>
<text x="95.2" y="83.6">14</text>
<text x="219" y="89.9">1</text>
<text x="233" y="89.9">4</text>
<text x="153" y="92.5">4</text>
<text x="153" y="95">6</text>
<text x="219" y="92.5">2</text>
<text x="233" y="92.5">3</text>
<text x="153" y="97.5">7</text>
<text x="153" y="100.1">5</text>
<text x="69.1" y="117.9">6</text>
<text x="85.7" y="117.9">3</text>
<text x="31" y="120.4">1</text>
<text x="31" y="122.9">2</text>
<text x="31" y="125.5">4</text>
<text x="69.1" y="120.4">8</text>
<text x="69.1" y="122.9">5</text>
<text x="69.1" y="125.5">7</text>
<text x="85.7" y="120.4">4</text>
<text x="85.7" y="122.9">1</text>
<text x="85.7" y="125.5">2</text>
<text x="230.4" y="125.5">1</text>
<text x="31" y="128">3</text>
<text x="230.4" y="128">2</text>
<text x="230.4" y="130.6">3</text>
<text x="230.4" y="133.1">4</text>
<text x="230.4" y="135.6">5</text>
<text x="230.4" y="138.2">6</text>
<text x="230.4" y="140.7">7</text>
<text x="230.4" y="143.3">8</text>
<text x="230.4" y="145.8">9</text>
</g>
<g font-size="1.8" fill="#006464">
<text x="70.4" y="44">EP</text>
<text x="70.4" y="46.6">VSSA</text>
<text x="89.8" y="45.3">VDDA</text>
<text x="70.4" y="49.1">VSSSPK</text>
<text x="87.2" y="50.4">VDDSPK</text>
<text x="70.4" y="54.2">ADCOUT</text>
<text x="70.4" y="56.7">DACIN</text>
<text x="70.4" y="59.3">FS</text>
<text x="87" y="59.3">MICBIAS</text>
<text x="89.6" y="55.5">VDDD</text>
<text x="70.4" y="61.8">BCLK</text>
<text x="70.4" y="64.4">MCLK</text>
<text x="89.6" y="63.1">MIC+</text>
<text x="89.6" y="68.2">MIC-</text>
<text x="70.4" y="73.3">SCLK</text>
<text x="70.4" y="75.8">SDIO</text>
<text x="89.5" y="77.1">MOUT</text>
<text x="221.5" y="75.8">OUT</text>
<text x="229.8" y="75.8">IN</text>
<text x="70.4" y="80.9">VSSD</text>
<text x="85.6" y="82.1">SPKOUT-</text>
<text x="221.5" y="78.3">GND</text>
<text x="229.2" y="78.3">EN</text>
<text x="70.4" y="84.7">VREF</text>
<text x="85.6" y="84.7">SPKOUT+</text>
<text x="221.5" y="91">OUT</text>
<text x="221.5" y="93.6">GND</text>
<text x="229.2" y="93.6">EN</text>
<text x="229.8" y="91">IN</text>
<text x="71.6" y="119">VCC</text>
<text x="81.2" y="119">INP</text>
<text x="28.6" y="121.5">1</text>
<text x="28.6" y="124.1">2</text>
<text x="71.6" y="121.5">VoP</text>
<text x="71.6" y="124.1">VON</text>
<text x="79.8" y="124.1">CTRL</text>
<text x="81.1" y="121.5">INN</text>
<text x="28.6" y="126.6">4</text>
<text x="28.6" y="129.1">3</text>
<text x="71.6" y="126.6">GND</text>
<text x="77.8" y="126.6">Bypass</text>
<text x="232.9" y="126.6">DAT2</text>
<text x="232.9" y="129.1">CS/DAT3</text>
<text x="232.9" y="131.7">MOSI/CMD</text>
<text x="232.9" y="134.2">VDD</text>
<text x="232.9" y="136.8">SCK/CLK</text>
<text x="232.9" y="139.3">VSS</text>
<text x="232.9" y="141.8">MISO/DAT0</text>
<text x="232.9" y="144.4">DAT1</text>
<text x="232.9" y="146.9">CD(option)</text>
</g>
<g font-size="1.8" fill="#0000c2">
<text x="153" y="89.9">2 MIC</text>
<text x="211.6" y="89.5">500mA</text>
<text x="155.2" y="94.8">R</text>
<text x="133" y="97.4">OMTP</text>
<text x="137.9" y="102">CTIA</text>
<text x="155.3" y="99.7">L</text>
<text x="153" y="102.6">3 GND</text>
<text x="49.8" y="153.3">https://audiocurious.com/ctia-vs-omtp-headphone-jack-standards/</text>
</g>
<g font-size="1.1" fill="#006464">
<text x="196.3" y="29.3">J1</text>
<text x="239.2" y="29.8">J5</text>
<text x="267.9" y="26">H4</text>
<text x="275.5" y="26">H3</text>
<text x="79.1" y="34.9">U8</text>
<text x="190.1" y="31.3">X0502WVS-10DS-LPSN</text>
<text x="233.1" y="32.4">X0502WVS-10DS-LPSN</text>
<text x="254.2" y="34.9">+3V8</text>
<text x="76.6" y="37.4">NAU8810YG</text>
<text x="99.7" y="37.6" transform="rotate(-90 99.7 37.6)">AVDD</text>
<text x="102.2" y="37.9" transform="rotate(-90 102.2 37.9)">+3V8</text>
<text x="104.7" y="38.3" transform="rotate(-90 104.7 38.3)">+1V8</text>
<text x="45.3" y="44.5" transform="rotate(-90 45.3 44.5)">GND</text>
<text x="51.7" y="45.6">0R</text>
<text x="51.7" y="47.1">R14</text>
<text x="104.2" y="43.5">C17</text>
<text x="109.1" y="44">4.7uF/10V</text>
<text x="121.3" y="46.1" transform="rotate(-90 121.3 46.1)">AGND</text>
<text x="204.1" y="47.9">G77</text>
<text x="45.3" y="49.9" transform="rotate(-90 45.3 49.9)">AGND</text>
<text x="104.2" y="53.7">C19</text>
<text x="104.2" y="48.6">C18</text>
<text x="109.1" y="49.1">4.7uF/10V</text>
<text x="121.3" y="51.2" transform="rotate(-90 121.3 51.2)">AGND</text>
<text x="210.2" y="48.6">TP5</text>
<text x="109.1" y="54.2">4.7uF/10V</text>
<text x="112.8" y="59">R16</text>
<text x="116.3" y="58.3">1K3</text>
<text x="48" y="64.9">C13</text>
<text x="56.2" y="62.8">R19</text>
<text x="60.5" y="64.1">0R</text>
<text x="107.7" y="61.6">C20</text>
<text x="110.3" y="61.6">1uF</text>
<text x="126.2" y="61.3">MIC</text>
<text x="47.4" y="66.6">100pF</text>
<text x="54" y="71.2">AGND</text>
<text x="64.1" y="69.2">MCLK</text>
<text x="107.7" y="66.6">C22</text>
<text x="110.3" y="66.6">1uF</text>
<text x="152.3" y="66.6">MIC1</text>
<text x="218.4" y="71.2">RS3236-1.8YUTDN4</text>
<text x="225.9" y="68.7">U3</text>
<text x="241.6" y="71">TP3</text>
<text x="41" y="76.8">R11</text>
<text x="41" y="74.3">R12</text>
<text x="44.6" y="75.5">33R</text>
<text x="44.6" y="73">33R</text>
<text x="116.8" y="77.1">10nF</text>
<text x="117.1" y="75">C27</text>
<text x="127.7" y="77.1">10nF</text>
<text x="128" y="75">C11</text>
<text x="131.7" y="73.6" transform="rotate(-90 131.7 73.6)">1K3</text>
<text x="134" y="73.4" transform="rotate(-90 134 73.4)">R17</text>
<text x="180.4" y="75.5">+1V8</text>
<text x="203.1" y="76.8">C1</text>
<text x="212.3" y="76.8">C3</text>
<text x="241.3" y="73.5">GND</text>
<text x="102.3" y="83.9">SPK-</text>
<text x="102.3" y="81.4">SPK+</text>
<text x="120.3" y="79.3">AGND</text>
<text x="124.1" y="79.3">AGND</text>
<text x="131.7" y="79.3">AGND</text>
<text x="193" y="81.9">L4</text>
<text x="193" y="83.2">BLM18PG181SN1D</text>
<text x="200.3" y="81.9">100nF</text>
<text x="206.9" y="81.9">10uF</text>
<text x="225.9" y="83.9">U5</text>
<text x="242" y="79.6">C14</text>
<text x="54.9" y="89">C12</text>
<text x="179" y="84.7">AVDD</text>
<text x="210.8" y="86.7">GND</text>
<text x="215.9" y="86.7">GND RS3236-3.3YUTDN4</text>
<text x="238.7" y="89.5">GND</text>
<text x="240.7" y="84.9">10uF</text>
<text x="51.7" y="95.6">AGND</text>
<text x="53.7" y="91.3">4.7uF/10V</text>
<text x="59.1" y="95.9">AGND</text>
<text x="119.4" y="94.6">C24</text>
<text x="120.4" y="90.8">47uF/16V</text>
<text x="165" y="95.7">U6</text>
<text x="179.6" y="90.8">+3V3</text>
<text x="196.8" y="92">C34</text>
<text x="205.9" y="92">C33</text>
<text x="248.3" y="92.3">C32</text>
<text x="256.1" y="94.6">TP4</text>
<text x="263.1" y="90.8">+3V8</text>
<text x="130.4" y="97.5" transform="rotate(-90 130.4 97.5)">NC</text>
<text x="132.7" y="97.5" transform="rotate(-90 132.7 97.5)">R13</text>
<text x="165" y="98.3">PJ-342</text>
<text x="194" y="97.1">100nF</text>
<text x="200.6" y="97.1">10uF</text>
<text x="247.1" y="97.6">10uF</text>
<text x="256" y="97.1">GND</text>
<text x="45.4" y="107.3">BLM18PG181SN1D</text>
<text x="50.1" y="102.7">L3</text>
<text x="113.9" y="107.5">C2</text>
<text x="114.8" y="105.8">39pF</text>
<text x="138.2" y="103.5">R15</text>
<text x="138.8" y="105.8">0R</text>
<text x="204.2" y="103.7">GND</text>
<text x="215.9" y="103.2">GND</text>
<text x="245.1" y="103.5">GND</text>
<text x="37.1" y="109.8">+3V8</text>
<text x="75.4" y="113.6">NS4150B</text>
<text x="77.2" y="111.1">U2</text>
<text x="130.1" y="109.4" transform="rotate(-90 130.1 109.4)">47uF/16V</text>
<text x="134" y="110.5" transform="rotate(-90 134 110.5)">C23</text>
<text x="27.5" y="118">CN1</text>
<text x="41.8" y="116.7">TP1</text>
<text x="41.8" y="119.2">Vop</text>
<text x="55.2" y="115.6" transform="rotate(-90 55.2 115.6)">10uF</text>
<text x="57.6" y="119">L1</text>
<text x="57.8" y="114.9" transform="rotate(-90 57.8 114.9)">C8</text>
<text x="59.3" y="120">AGND</text>
<text x="60.3" y="116.7" transform="rotate(-90 60.3 116.7)">100nF</text>
<text x="62.8" y="114.9" transform="rotate(-90 62.8 114.9)">C7</text>
<text x="92" y="118">30K</text>
<text x="95.4" y="118.7">R4</text>
<text x="98.4" y="120">100nF</text>
<text x="98.4" y="117.4">100nF</text>
<text x="105.5" y="120">C5</text>
<text x="105.5" y="117.4">C4</text>
<text x="116.5" y="114.9">AGND</text>
<text x="130.4" y="114.9">AGND</text>
<text x="226.9" y="115.7">+3V3</text>
<text x="269.8" y="119.3" transform="rotate(-90 269.8 119.3)">+1V8</text>
<text x="41.8" y="125.8">TP2</text>
<text x="57.6" y="125.3">L2</text>
<text x="92" y="120.5">30K</text>
<text x="95.4" y="121.3">R5</text>
<text x="221.1" y="123.7" transform="rotate(-90 221.1 123.7)">10K</text>
<text x="222.9" y="122.9" transform="rotate(-90 222.9 122.9)">R18</text>
<text x="41.8" y="128.4">VoN</text>
<text x="44.7" y="129.6">1nF</text>
<text x="47" y="131.4">C10</text>
<text x="47.7" y="129.6">50V</text>
<text x="52.3" y="129.6">1nF</text>
<text x="55" y="131.4">C9</text>
<text x="55.3" y="129.6">50V</text>
<text x="90.8" y="131.7" transform="rotate(-90 90.8 131.7)">1uF</text>
<text x="93.3" y="131.5" transform="rotate(-90 93.3 131.5)">C6</text>
<text x="97.1" y="130.2" transform="rotate(-90 97.1 130.2)">R6</text>
<text x="97.9" y="127.5" transform="rotate(-90 97.9 127.5)">10K</text>
<text x="32.6" y="137.8">AGND</text>
<text x="42.8" y="137.8">AGND</text>
<text x="50.4" y="137.8">AGND</text>
<text x="65.7" y="137.8">AGND</text>
<text x="89.8" y="137.8">AGND</text>
<text x="94.9" y="137.8">AGND</text>
<text x="108.8" y="137.8">AGND</text>
<text x="245" y="133.7">CARD1</text>
<text x="245" y="136.2">TF-SHORT</text>
<text x="268.1" y="133.8" transform="rotate(-90 268.1 133.8)">2K2</text>
<text x="269.8" y="132.7" transform="rotate(-90 269.8 132.7)">R2</text>
<text x="272.4" y="132.7" transform="rotate(-90 272.4 132.7)">R3</text>
<text x="274.2" y="133.8" transform="rotate(-90 274.2 133.8)">2K2</text>
<text x="212.3" y="138.3">R1</text>
<text x="216.8" y="138.3">15R</text>
<text x="215.8" y="148.7">TP6</text>
<text x="215.8" y="151.2">DET</text>
<text x="226" y="153">GND</text>
</g>
<g font-size=".5" fill="#840000">
<text x="195.4" y="46.5">Mounting</text>
<text x="238.6" y="46.5">Mounting</text>
</g>
</svg>
